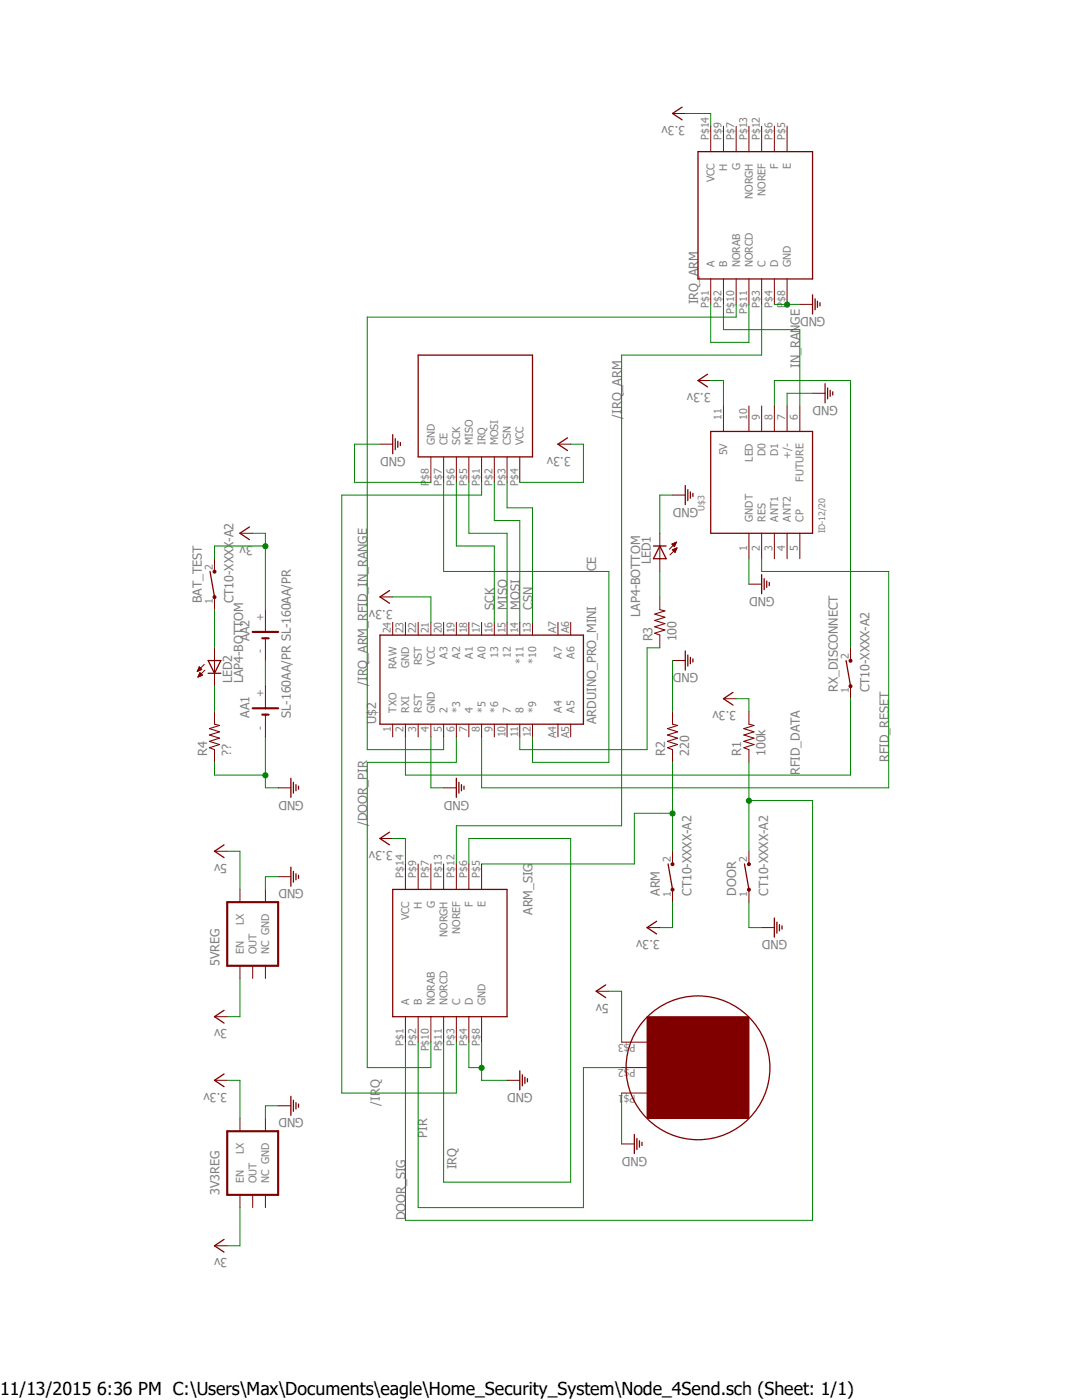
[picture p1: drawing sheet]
<svg xmlns="http://www.w3.org/2000/svg" width="216mm" height="279mm" viewBox="0 0 216 279" stroke-linecap="round" stroke-linejoin="round" font-family="sans-serif">
<path d="M50.4 126.1h5.1M52.3 127.4h1.3M50.4 141.4h5.1M52.3 142.6h1.3M45.3 180h10.2v12.7h-10.2zM45.3 225.8h10.2v12.7h-10.2z" fill="none" stroke="#800000" stroke-width=".42"/>
<g fill="none" stroke="#800000" stroke-width=".2">
<path d="M47.9 106.4h2.5M53 121.7v4.4M53 127.4v4.4M53 136.9v4.5M53 142.6v4.5M55.5 157.2h2.5M47.9 177.5v2.5M53 177.5v2.5M47.9 192.7v2.6M50.4 192.7v2.6M53 192.7v2.6M47.9 223.2v2.6"/>
<path d="M47.9 238.5v2.5M50.4 238.5v2.5M53 223.2v2.6M53 238.5v2.5"/>
</g>
<path d="M49.8 105.2l-1.9 1.2 1.9 1.3M58 155.3v3.8M58.5 156.1v2.2M59.1 156.6v1.2M59.6 156.9v.6" fill="none" stroke="#800000" stroke-width=".25"/>
<path d="M129.1 202.9h20.3v20.3h-20.3z" fill-rule="evenodd" fill="#800000"/>
<g fill="none" stroke="#800000" stroke-width=".2">
<path d="M144.4 81v5.1M149.4 81v5.1M152 81v5.1M154.5 81v5.1M157.1 81v5.1M159.6 81v5.1M149.4 106.4v5.1M152 106.4v5.1M154.5 106.4v5.1M157.1 106.4v5.1M159.6 106.4v5.1M78.4 124.2v2.5"/>
<path d="M80.9 124.2v2.5M83.4 124.2v2.5M86 124.2v2.5M88.5 124.2v2.5M91.1 124.2v2.5M93.6 124.2v2.5M96.1 124.2v2.5M98.6 124.2v2.5M101.2 124.2v2.5M103.7 124.2v2.5M106.3 124.2v2.5M111.3 124.2v2.5"/>
<path d="M113.9 124.2v2.5M78.4 144.5v2.6M80.9 144.5v2.6M83.4 144.5v2.6M86 144.5v2.6M88.5 144.5v2.6M91.1 144.5v2.6M93.6 144.5v2.6M96.1 144.5v2.6M98.6 144.5v2.6M101.2 144.5v2.6M103.7 144.5v2.6"/>
<path d="M106.3 144.5v2.6M111.3 144.5v2.6M113.9 144.5v2.6M124 218.1h5.1M124 213.1h5.1M124 208h5.1M129.1 202.9h20.3v20.3h-20.3z"/>
</g>
<g fill="none" stroke="#800000" stroke-width=".25">
<path d="M141.8 86.1h20.3v20.3h-20.3zM75.8 126.7h40.6v17.8h-40.6zM148.5 172.4l.9 5.1"/>
<circle cx="139.3" cy="213.1" r="14.3"/>
</g>
<circle cx="149.4" cy="177.5" r=".3" fill="#800000"/>
<circle cx="149.4" cy="177.5" r=".3" fill="none" stroke="#800000" stroke-width=".2"/>
<circle cx="149.4" cy="172.5" r=".3" fill="#800000"/>
<g fill="none" stroke="#800000" stroke-width=".2">
<path d="M149.4 169.9v2.5M149.4 177.5v2.5"/>
<circle cx="149.4" cy="172.5" r=".3"/>
</g>
<path d="M133.3 172.4l.9 5.1" fill="none" stroke="#800000" stroke-width=".25"/>
<circle cx="134.2" cy="177.5" r=".3" fill="#800000"/>
<circle cx="134.2" cy="177.5" r=".3" fill="none" stroke="#800000" stroke-width=".2"/>
<circle cx="134.2" cy="172.5" r=".3" fill="#800000"/>
<g fill="none" stroke="#800000" stroke-width=".2">
<path d="M134.2 22.6h2.5M141.8 25.2v5.1M144.4 25.2v5.1M146.9 25.2v5.1M149.4 25.2v5.1M152 25.2v5.1M154.5 25.2v5.1M157.1 25.2v5.1M141.8 55.7v5M144.4 55.7v5M146.9 55.7v5M149.4 55.7v5"/>
<path d="M152 55.7v5M154.5 55.7v5M157.1 55.7v5M139.3 75.9h2.5M159.6 60.7h2.5M162.1 78.5h2.5M75.8 88.6h2.6M86 91.2v5.1M88.5 91.2v5.1M91.1 91.2v5.1M93.6 91.2v5.1M96.1 91.2v5.1"/>
<path d="M98.6 91.2v5.1M101.2 91.2v5.1M103.7 91.2v5.1M111.3 88.6h2.6M75.8 119.1h2.6M149.4 116.6h2.6M39.4 133.9v.1M39.5 133.7v.2M39.6 133.6v.3M39.6 135v.1M39.7 133.3v.6M39.7 134.8v.2"/>
<path d="M39.8 133.1l.5 .5-.9 .4zM39.8 133.1v.7M39.8 134.6v.4M39.8 134.4v.6M39.9 133.3v.4M39.9 134.3v.7M40 133.3v.4M40 134.4v.5M40.1 133.4v.3M40.1 134.5v.4M40.2 133.5v.1M40.2 134.5v.3"/>
<path d="M40.3 134.6v.2M40.4 134.7l-.5-.5-.4 .9M40.4 134.7l-.9 .4M40.4 134.7h.1M40.8 132.6l-1.4 1.4M40.9 133.7l-1.4 1.4M42.8 129.3v7.6M134.2 131.8h2.5M144.4 139.4h2.5M42.8 142v2.5M42.8 149.6v2.5M88.5 157.2h2.6"/>
<path d="M134.2 142v2.5M134.2 149.6v2.5M149.4 142v2.5M149.4 149.6v2.5M42.8 169.9h2.5M55.5 175h2.5M75.8 167.3h2.6M80.9 172.4v5.1M83.4 172.4v5.1M86 172.4v5.1M88.5 172.4v5.1M91.1 172.4v5.1"/>
<path d="M93.6 172.4v5.1M96.1 172.4v5.1M134.2 169.9v2.5M134.2 177.5v2.5M119 197.8h2.5M129.1 185.1h2.6M152 185.1h2.5M42.8 215.6h2.5M42.8 202.9h2.5M80.9 202.9v5.1M83.4 202.9v5.1M86 202.9v5.1"/>
<path d="M88.5 202.9v5.1M91.1 202.9v5.1M93.6 202.9v5.1M96.1 202.9v5.1M101.2 215.6h2.5M55.5 220.7h2.5M124 228.3h2.6M42.8 248.6h2.5"/>
<circle cx="134.2" cy="172.5" r=".3"/>
</g>
<path d="M42.8 144.5l1 .3-2 .6 2 .6-2 .7 2 .6-2 .7 2 .6-2 .6 1 .4M134.2 144.5l1 .3-2 .6 2 .6-2 .7 2 .6-2 .7 2 .6-2 .6 1 .4M149.4 144.5l1.1 .3-2.1 .6 2.1 .6-2.1 .7 2.1 .6-2.1 .7 2.1 .6-2.1 .6 1 .4" fill="none" stroke="#800000" stroke-width=".21"/>
<g fill="none" stroke="#800000" stroke-width=".25">
<path d="M136.1 21.4l-1.9 1.2 1.9 1.3M139.3 30.3h22.8v25.4h-22.8zM162.1 58.8v3.9M162.6 59.6v2.2M83.4 70.9h22.9v20.3h-22.9zM141.2 74.7l-1.9 1.2 1.9 1.3M163.1 60.1v1.2M163.6 60.4v.6M164.6 76.6v3.8M165.1 77.4v2.2M165.7 77.9v1.2M166.2 78.2v.6"/>
<path d="M78.4 86.7v3.9M78.9 87.5v2.2M79.4 88.1v1.2M79.9 88.3v.6M113.2 87.4l-1.9 1.2 1.9 1.3M41.9 114l.9 5.1M77.7 117.9l-1.9 1.2 1.9 1.3M152 114.7v3.8M152.5 115.5v2.2M153 116v1.2M153.5 116.2v.7M41.5 131.8h2.6l-1.3 2.6z"/>
<path d="M41.5 134.4h2.6M136.7 129.9v3.8M137.2 130.7v2.2M137.8 131.2v1.3M138.3 131.5v.6M146.3 138.2l-1.9 1.2 1.9 1.3M91.1 155.3v3.8M91.6 156.1v2.2M92.1 156.6v1.2M92.6 156.9v.6M44.7 168.6l-1.9 1.3 1.9 1.3M58 173.1v3.8"/>
<path d="M58.5 173.9v2.2M59.1 174.4v1.2M59.6 174.7v.6M77.7 166.1l-1.9 1.2 1.9 1.3M78.4 177.5h22.8v25.4h-22.8zM120.9 196.6l-1.9 1.2 1.9 1.3M131 183.9l-1.9 1.2 1.9 1.3M154.5 183.2v3.8M155 184v2.2M155.5 184.5v1.3M156 184.8v.6M44.7 214.3l-1.9 1.3 1.9 1.3"/>
<path d="M44.7 201.6l-1.9 1.3 1.9 1.3M58 218.8v3.8M58.5 219.6v2.2M103.7 213.7v3.8M104.2 214.5v2.2M104.7 215v1.2M105.2 215.3v.6M59.1 220v1.3M59.6 220.3v.7M126.6 226.4v3.8M127.1 227.2v2.2M127.6 227.7v1.2"/>
<path d="M128.1 228v.6M44.7 247.4l-1.9 1.2 1.9 1.3"/>
</g>
<circle cx="42.8" cy="119.2" r=".3" fill="#800000"/>
<circle cx="42.8" cy="119.2" r=".3" fill="none" stroke="#800000" stroke-width=".2"/>
<circle cx="42.8" cy="114.1" r=".3" fill="#800000"/>
<g fill="none" stroke="#800000" stroke-width=".2">
<path d="M134.2 98.8h2.5M42.8 111.5v2.5M42.8 119.1v2.6M131.7 106.4v7.6M131.7 119.1v2.6M134.1 108.6l.9-.4-.4 .9zM134.2 108.5v.2M134.2 109.7l.9-.4-.4 .9zM134.2 108.5v.3M134.2 109.7v.1M134.3 108.5v.3M134.3 109.7v.2"/>
<path d="M134.4 108.5v.4M134.4 109.6v.3M134.5 108.4v.6M134.5 109.6v.4M134.6 108.4v.7M134.6 109.6v.5M134.7 108.3v.5M134.7 109.5v.7M134.8 108.3v.3M134.8 109.5v.6M134.9 108.2v.2M134.9 109.4v.5"/>
<path d="M135 108.2l-1.4 1.4M135 109.4v.2M135 108.2h.1M135 109.4v.1M135.1 109.3l-1.4 1.4M131.7 126.7v2.6"/>
<circle cx="42.8" cy="114.1" r=".3"/>
</g>
<path d="M131.7 121.7l1 .2-2.1 .7 2.1 .6-2.1 .6 2.1 .7-2.1 .6 2.1 .6-2.1 .7 1.1 .3" fill="none" stroke="#800000" stroke-width=".21"/>
<path d="M136.7 96.9v3.8M137.2 97.7v2.2M137.8 98.2v1.2M138.3 98.5v.6M130.4 109h2.5M131.7 109l1.2 2.5h-2.5zM168.8 131.8l.9 5.1" fill="none" stroke="#800000" stroke-width=".25"/>
<circle cx="169.7" cy="136.9" r=".3" fill="#800000"/>
<circle cx="169.7" cy="136.9" r=".3" fill="none" stroke="#800000" stroke-width=".2"/>
<circle cx="169.7" cy="131.9" r=".3" fill="#800000"/>
<g fill="none" stroke="#800000" stroke-width=".2">
<path d="M169.7 129.3v2.5M169.7 136.9v2.5"/>
<circle cx="169.7" cy="131.9" r=".3"/>
</g>
<path d="M149.4 111.5v5.1M53 131.8v5.1M86 147.1v10.1h2.5M55.5 175h-2.5v2.5M93.6 208v5.1h2.5M96.1 208v7.6h5.1M124 218.1v10.2M55.5 220.7h-2.5v2.5" fill="none" stroke="#008000" stroke-width=".2"/>
<circle cx="96.1" cy="213.1" r=".51" fill="#008000"/>
<g fill="none" stroke="#008000" stroke-width=".2">
<path d="M154.5 60.7h5.1M75.8 88.6h-5.1v7.7h15.3M134.2 131.8v10.2M149.4 180v5.1h2.6"/>
<circle cx="96.1" cy="213.1" r=".51"/>
</g>
<circle cx="157.1" cy="60.8" r=".51" fill="#008000"/>
<g fill="none" stroke="#008000" stroke-width=".2">
<path d="M42.8 152.1v2.6h10.2M53 147.1v10.1h2.5"/>
<circle cx="157.1" cy="60.8" r=".51"/>
</g>
<circle cx="53" cy="154.7" r=".51" fill="#008000"/>
<g fill="none" stroke="#008000" stroke-width=".2">
<path d="M136.7 22.6h5.1v2.6M141.8 75.9h2.6v5.1M162.1 78.5h-5v2.5M113.9 88.6h2.5v7.7h-12.7M134.2 98.8h-2.5v7.6M50.4 106.4h2.6v15.3M53 109h-10.2v2.5M78.4 119.1h7.6v5.1M146.9 139.4h2.5v2.6M45.3 169.9h2.6v7.6M78.4 167.3h2.5v5.1M47.9 195.3v7.6h-2.6"/>
<path d="M121.5 197.8h2.5v10.2M134.2 180v5.1h-2.5M45.3 215.6h2.6v7.6M47.9 241v7.6h-2.6"/>
<circle cx="53" cy="154.7" r=".51"/>
</g>
<circle cx="53" cy="109" r=".51" fill="#008000"/>
<g fill="none" stroke="#008000" stroke-width=".2">
<path d="M162.1 159.8h-12.7v10.1M80.9 208v35.5h81.2"/>
<circle cx="53" cy="109" r=".51"/>
</g>
<circle cx="149.4" cy="159.8" r=".51" fill="#008000"/>
<g fill="none" stroke="#008000" stroke-width=".2">
<path d="M88.5 96.3v17.7h33v38.1h-15.2v-5M91.1 96.3v12.7h7.5v15.2M93.6 96.3v10.1h7.6v17.8M96.1 96.3v2.5h-27.9v119.3h22.9v-10.1M98.6 96.3v7.6h5.1v20.3M101.2 96.3v5h5.1v22.9M134.2 152.1v17.8M149.4 152.1v7.7M162.1 159.8v83.7M93.6 172.4v-5.1h20.3v68.6h-25.4v-27.9M134.2 162.3h-7.6v10.1h-30.5M83.4 208v33h33v-27.9h7.6"/>
<circle cx="149.4" cy="159.8" r=".51"/>
</g>
<circle cx="134.2" cy="162.3" r=".51" fill="#008000"/>
<g fill="none" stroke="#008000" stroke-width=".2">
<path d="M141.8 60.7v7.6h7.6v-7.6M144.4 60.7v5.1h15.2v15.2M146.9 60.7v2.6h-73.6v86.3h15.2v-2.5M152 60.7v10.2h-28v93.9h-32.9v7.6M154.5 81v-5.1h15.2v53.4M131.7 114v5.1M152 111.5v2.5h25.3v43.2h-81.2v-10.1M42.8 121.7v7.6M42.8 136.9v5.1M131.7 129.3h-2.6v20.3h-25.4v-2.5M169.7 139.4v15.3h-88.8v-7.6M91.1 147.1v5h-17.8v61h12.7v-5.1"/>
<circle cx="134.2" cy="162.3" r=".51"/>
</g>
<text font-size="3.6" x="0" y="278.4">11/13/2015 6:36 PM C:\Users\Max\Documents\eagle\Home_Security_System\Node_4Send.sch (Sheet: 1/1)</text>
<g font-size="2.5" fill="#808080">
<text x="136.7" y="25.2" transform="rotate(-180 136.7 25.2)">3.3v</text>
<text x="139.3" y="60.7" transform="rotate(-90 139.3 60.7)">IRQ_ARM</text>
<text x="164.7" y="63.3" transform="rotate(-180 164.7 63.3)">GND</text>
<text x="159.6" y="73.4" transform="rotate(-90 159.6 73.4)">IN_RANGE</text>
<text x="124" y="83.6" transform="rotate(-90 124 83.6)">/IRQ_ARM</text>
<text x="141.8" y="78.5" transform="rotate(-180 141.8 78.5)">3.3v</text>
<text x="167.2" y="81" transform="rotate(-180 167.2 81)">GND</text>
<text x="80.9" y="91.2" transform="rotate(-180 80.9 91.2)">GND</text>
<text x="113.9" y="91.2" transform="rotate(-180 113.9 91.2)">3.3v</text>
<text x="139.3" y="101.3" transform="rotate(-180 139.3 101.3)">GND</text>
<text x="50.4" y="109" transform="rotate(-180 50.4 109)">3v</text>
<text x="129.9" y="112.6" transform="rotate(-90 129.9 112.6)">LED1</text>
<text x="119" y="114" transform="rotate(-90 119 114)">CE</text>
<text x="154.5" y="119.1" transform="rotate(-180 154.5 119.1)">GND</text>
<text x="40.3" y="120.4" transform="rotate(-90 40.3 120.4)">BAT_TEST</text>
<text x="46.6" y="120.4" transform="rotate(-90 46.6 120.4)">CT10-XXXX-A2</text>
<text x="78.4" y="121.7" transform="rotate(-180 78.4 121.7)">3.3v</text>
<text x="98.6" y="121.7" transform="rotate(-90 98.6 121.7)">SCK</text>
<text x="101.2" y="121.7" transform="rotate(-90 101.2 121.7)">MISO</text>
<text x="103.7" y="121.7" transform="rotate(-90 103.7 121.7)">MOSI</text>
<text x="106.3" y="121.7" transform="rotate(-90 106.3 121.7)">CSN</text>
<text x="127.7" y="123.1" transform="rotate(-90 127.7 123.1)">LAP4-BOTTOM</text>
<text x="49.8" y="128" transform="rotate(-90 49.8 128)">AA2</text>
<text x="130.2" y="128" transform="rotate(-90 130.2 128)">R3</text>
<text x="135" y="128" transform="rotate(-90 135 128)">100</text>
<text x="46.4" y="136.4" transform="rotate(-90 46.4 136.4)">LED2</text>
<text x="48.5" y="136.4" transform="rotate(-90 48.5 136.4)">LAP4-BOTTOM</text>
<text x="73.3" y="136.9" transform="rotate(-90 73.3 136.9)">/IRQ_ARM_RFID_IN_RANGE</text>
<text x="139.3" y="134.4" transform="rotate(-180 139.3 134.4)">GND</text>
<text x="49.8" y="143.3" transform="rotate(-90 49.8 143.3)">AA1</text>
<text x="58" y="143.3" transform="rotate(-90 58 143.3)">SL-160AA/PR SL-160AA/PR</text>
<text x="146.9" y="142" transform="rotate(-180 146.9 142)">3.3v</text>
<text x="167.2" y="138.2" transform="rotate(-90 167.2 138.2)">RX_DISCONNECT</text>
<text x="173.5" y="138.2" transform="rotate(-90 173.5 138.2)">CT10-XXXX-A2</text>
<text x="75.1" y="144.5" transform="rotate(-90 75.1 144.5)">U$2</text>
<text x="119" y="144.5" transform="rotate(-90 119 144.5)">ARDUINO_PRO_MINI</text>
<text x="41.3" y="150.9" transform="rotate(-90 41.3 150.9)">R4</text>
<text x="46.1" y="150.9" transform="rotate(-90 46.1 150.9)">??</text>
<text x="132.7" y="150.9" transform="rotate(-90 132.7 150.9)">R2</text>
<text x="137.5" y="150.9" transform="rotate(-90 137.5 150.9)">220</text>
<text x="147.9" y="150.9" transform="rotate(-90 147.9 150.9)">R1</text>
<text x="152.7" y="150.9" transform="rotate(-90 152.7 150.9)">100k</text>
<text x="159.6" y="154.7" transform="rotate(-90 159.6 154.7)">RFID_DATA</text>
<text x="177.3" y="152.1" transform="rotate(-90 177.3 152.1)">RFID_RESET</text>
<text x="60.6" y="159.8" transform="rotate(-180 60.6 159.8)">GND</text>
<text x="93.6" y="159.8" transform="rotate(-180 93.6 159.8)">GND</text>
<text x="73.3" y="164.8" transform="rotate(-90 73.3 164.8)">/DOOR_PIR</text>
<text x="45.3" y="172.4" transform="rotate(-180 45.3 172.4)">5v</text>
<text x="78.4" y="169.9" transform="rotate(-180 78.4 169.9)">3.3v</text>
<text x="60.6" y="177.5" transform="rotate(-180 60.6 177.5)">GND</text>
<text x="131.7" y="178.8" transform="rotate(-90 131.7 178.8)">ARM</text>
<text x="138" y="178.8" transform="rotate(-90 138 178.8)">CT10-XXXX-A2</text>
<text x="146.9" y="178.8" transform="rotate(-90 146.9 178.8)">DOOR</text>
<text x="153.2" y="178.8" transform="rotate(-90 153.2 178.8)">CT10-XXXX-A2</text>
<text x="106.3" y="182.6" transform="rotate(-90 106.3 182.6)">ARM_SIG</text>
<text x="131.7" y="187.7" transform="rotate(-180 131.7 187.7)">3.3v</text>
<text x="157.1" y="187.7" transform="rotate(-180 157.1 187.7)">GND</text>
<text x="43.8" y="192.7" transform="rotate(-90 43.8 192.7)">5VREG</text>
<text x="121.5" y="200.4" transform="rotate(-180 121.5 200.4)">5v</text>
<text x="45.3" y="205.4" transform="rotate(-180 45.3 205.4)">3v</text>
<text x="45.3" y="218.1" transform="rotate(-180 45.3 218.1)">3.3v</text>
<text x="75.8" y="220.7" transform="rotate(-90 75.8 220.7)">/IRQ</text>
<text x="106.3" y="218.1" transform="rotate(-180 106.3 218.1)">GND</text>
<text x="60.6" y="223.2" transform="rotate(-180 60.6 223.2)">GND</text>
<text x="85.2" y="227.1" transform="rotate(-90 85.2 227.1)">PIR</text>
<text x="91.1" y="233.4" transform="rotate(-90 91.1 233.4)">IRQ</text>
<text x="129.1" y="230.8" transform="rotate(-180 129.1 230.8)">GND</text>
<text x="43.8" y="238.5" transform="rotate(-90 43.8 238.5)">3V3REG</text>
<text x="80.9" y="243.5" transform="rotate(-90 80.9 243.5)">DOOR_SIG</text>
<text x="45.3" y="251.2" transform="rotate(-180 45.3 251.2)">3v</text>
</g>
<g font-size="2.1" fill="#808080">
<text x="141.4" y="27.9" transform="rotate(-90 141.4 27.9)">P$14</text>
<text x="144" y="27.9" transform="rotate(-90 144 27.9)">P$9</text>
<text x="146.5" y="27.9" transform="rotate(-90 146.5 27.9)">P$7</text>
<text x="149.1" y="27.9" transform="rotate(-90 149.1 27.9)">P$13</text>
<text x="151.6" y="27.9" transform="rotate(-90 151.6 27.9)">P$12</text>
<text x="154.1" y="27.9" transform="rotate(-90 154.1 27.9)">P$6</text>
<text x="156.7" y="27.9" transform="rotate(-90 156.7 27.9)">P$5</text>
<text x="145.1" y="34" transform="rotate(-90 145.1 34)">H</text>
<text x="147.7" y="34" transform="rotate(-90 147.7 34)">G</text>
<text x="155.3" y="33.7" transform="rotate(-90 155.3 33.7)">F</text>
<text x="157.8" y="33.8" transform="rotate(-90 157.8 33.8)">E</text>
<text x="142.6" y="36.4" transform="rotate(-90 142.6 36.4)">VCC</text>
<text x="150.2" y="39.6" transform="rotate(-90 150.2 39.6)">NORGH</text>
<text x="152.7" y="39.1" transform="rotate(-90 152.7 39.1)">NOREF</text>
<text x="142.6" y="53.3" transform="rotate(-90 142.6 53.3)">A</text>
<text x="145.1" y="53.3" transform="rotate(-90 145.1 53.3)">B</text>
<text x="147.7" y="53.3" transform="rotate(-90 147.7 53.3)">NORAB</text>
<text x="150.2" y="53.3" transform="rotate(-90 150.2 53.3)">NORCD</text>
<text x="152.7" y="53.3" transform="rotate(-90 152.7 53.3)">C</text>
<text x="155.3" y="53.3" transform="rotate(-90 155.3 53.3)">D</text>
<text x="157.8" y="53.3" transform="rotate(-90 157.8 53.3)">GND</text>
<text x="141.4" y="61.5" transform="rotate(-90 141.4 61.5)">P$1</text>
<text x="144" y="61.5" transform="rotate(-90 144 61.5)">P$2</text>
<text x="146.5" y="62.6" transform="rotate(-90 146.5 62.6)">P$10</text>
<text x="149.1" y="62.6" transform="rotate(-90 149.1 62.6)">P$11</text>
<text x="151.6" y="61.5" transform="rotate(-90 151.6 61.5)">P$3</text>
<text x="154.1" y="61.5" transform="rotate(-90 154.1 61.5)">P$4</text>
<text x="156.7" y="61.5" transform="rotate(-90 156.7 61.5)">P$8</text>
<text x="144" y="83.8" transform="rotate(-90 144 83.8)">11</text>
<text x="149.1" y="83.8" transform="rotate(-90 149.1 83.8)">10</text>
<text x="151.6" y="83.8" transform="rotate(-90 151.6 83.8)">9</text>
<text x="154.1" y="83.8" transform="rotate(-90 154.1 83.8)">8</text>
<text x="156.7" y="83.8" transform="rotate(-90 156.7 83.8)">7</text>
<text x="159.2" y="83.8" transform="rotate(-90 159.2 83.8)">6</text>
<text x="86.7" y="88.9" transform="rotate(-90 86.7 88.9)">GND</text>
<text x="89.3" y="88.9" transform="rotate(-90 89.3 88.9)">CE</text>
<text x="91.8" y="88.9" transform="rotate(-90 91.8 88.9)">SCK</text>
<text x="94.4" y="88.9" transform="rotate(-90 94.4 88.9)">MISO</text>
<text x="96.9" y="88.9" transform="rotate(-90 96.9 88.9)">IRQ</text>
<text x="99.4" y="88.9" transform="rotate(-90 99.4 88.9)">MOSI</text>
<text x="101.9" y="88.9" transform="rotate(-90 101.9 88.9)">CSN</text>
<text x="104.5" y="88.9" transform="rotate(-90 104.5 88.9)">VCC</text>
<text x="145.1" y="90.9" transform="rotate(-90 145.1 90.9)">5V</text>
<text x="150.2" y="92.2" transform="rotate(-90 150.2 92.2)">LED</text>
<text x="152.7" y="91.1" transform="rotate(-90 152.7 91.1)">D0</text>
<text x="155.3" y="91.1" transform="rotate(-90 155.3 91.1)">D1</text>
<text x="157.8" y="91.6" transform="rotate(-90 157.8 91.6)">+/-</text>
<text x="85.6" y="97" transform="rotate(-90 85.6 97)">P$8</text>
<text x="88.1" y="97" transform="rotate(-90 88.1 97)">P$7</text>
<text x="90.7" y="97" transform="rotate(-90 90.7 97)">P$6</text>
<text x="93.2" y="97" transform="rotate(-90 93.2 97)">P$5</text>
<text x="95.8" y="97" transform="rotate(-90 95.8 97)">P$1</text>
<text x="98.3" y="97" transform="rotate(-90 98.3 97)">P$2</text>
<text x="100.8" y="97" transform="rotate(-90 100.8 97)">P$3</text>
<text x="103.4" y="97" transform="rotate(-90 103.4 97)">P$4</text>
<text x="160.4" y="96.1" transform="rotate(-90 160.4 96.1)">FUTURE</text>
<text x="150.2" y="104.1" transform="rotate(-90 150.2 104.1)">GNDT</text>
<text x="152.7" y="104.1" transform="rotate(-90 152.7 104.1)">RES</text>
<text x="155.3" y="104.1" transform="rotate(-90 155.3 104.1)">ANT1</text>
<text x="157.8" y="104.1" transform="rotate(-90 157.8 104.1)">ANT2</text>
<text x="160.4" y="104.1" transform="rotate(-90 160.4 104.1)">CP</text>
<text x="42.5" y="113.7" transform="rotate(-90 42.5 113.7)">2</text>
<text x="149.1" y="109.9" transform="rotate(-90 149.1 109.9)">1</text>
<text x="151.6" y="109.9" transform="rotate(-90 151.6 109.9)">2</text>
<text x="154.1" y="109.9" transform="rotate(-90 154.1 109.9)">3</text>
<text x="156.7" y="109.9" transform="rotate(-90 156.7 109.9)">4</text>
<text x="159.2" y="109.9" transform="rotate(-90 159.2 109.9)">5</text>
<text x="42.5" y="120.6" transform="rotate(-90 42.5 120.6)">1</text>
<text x="52.6" y="123.9" transform="rotate(-90 52.6 123.9)">+</text>
<text x="52.6" y="130.4" transform="rotate(-90 52.6 130.4)">-</text>
<text x="78" y="126.4" transform="rotate(-90 78 126.4)">24</text>
<text x="80.5" y="126.4" transform="rotate(-90 80.5 126.4)">23</text>
<text x="83.1" y="126.4" transform="rotate(-90 83.1 126.4)">22</text>
<text x="85.6" y="126.4" transform="rotate(-90 85.6 126.4)">21</text>
<text x="88.1" y="126.4" transform="rotate(-90 88.1 126.4)">20</text>
<text x="89.3" y="131.5" transform="rotate(-90 89.3 131.5)">A3</text>
<text x="90.7" y="126.4" transform="rotate(-90 90.7 126.4)">19</text>
<text x="91.8" y="131.5" transform="rotate(-90 91.8 131.5)">A2</text>
<text x="93.2" y="126.4" transform="rotate(-90 93.2 126.4)">18</text>
<text x="94.4" y="131.5" transform="rotate(-90 94.4 131.5)">A1</text>
<text x="95.8" y="126.4" transform="rotate(-90 95.8 126.4)">17</text>
<text x="96.9" y="131.5" transform="rotate(-90 96.9 131.5)">A0</text>
<text x="98.3" y="126.4" transform="rotate(-90 98.3 126.4)">16</text>
<text x="99.4" y="131.4" transform="rotate(-90 99.4 131.4)">13</text>
<text x="100.8" y="126.4" transform="rotate(-90 100.8 126.4)">15</text>
<text x="101.9" y="131.4" transform="rotate(-90 101.9 131.4)">12</text>
<text x="103.4" y="126.4" transform="rotate(-90 103.4 126.4)">14</text>
<text x="105.9" y="126.4" transform="rotate(-90 105.9 126.4)">13</text>
<text x="111" y="126.4" transform="rotate(-90 111 126.4)">A7</text>
<text x="112.1" y="131.5" transform="rotate(-90 112.1 131.5)">A7</text>
<text x="113.5" y="126.4" transform="rotate(-90 113.5 126.4)">A6</text>
<text x="114.6" y="131.5" transform="rotate(-90 114.6 131.5)">A6</text>
<text x="169.4" y="131.4" transform="rotate(-90 169.4 131.4)">2</text>
<text x="79.1" y="133.6" transform="rotate(-90 79.1 133.6)">RAW</text>
<text x="81.7" y="133.3" transform="rotate(-90 81.7 133.3)">GND</text>
<text x="84.2" y="132.8" transform="rotate(-90 84.2 132.8)">RST</text>
<text x="86.7" y="132.9" transform="rotate(-90 86.7 132.9)">VCC</text>
<text x="104.5" y="132.5" transform="rotate(-90 104.5 132.5)">*11</text>
<text x="107" y="132.5" transform="rotate(-90 107 132.5)">*10</text>
<text x="52.6" y="139.1" transform="rotate(-90 52.6 139.1)">+</text>
<text x="79.1" y="142.2" transform="rotate(-90 79.1 142.2)">TXO</text>
<text x="81.7" y="142.2" transform="rotate(-90 81.7 142.2)">RXI</text>
<text x="84.2" y="142.2" transform="rotate(-90 84.2 142.2)">RST</text>
<text x="86.7" y="142.2" transform="rotate(-90 86.7 142.2)">GND</text>
<text x="89.3" y="142.2" transform="rotate(-90 89.3 142.2)">2</text>
<text x="91.8" y="142.2" transform="rotate(-90 91.8 142.2)">*3</text>
<text x="94.4" y="142.2" transform="rotate(-90 94.4 142.2)">4</text>
<text x="96.9" y="142.2" transform="rotate(-90 96.9 142.2)">*5</text>
<text x="99.4" y="142.2" transform="rotate(-90 99.4 142.2)">*6</text>
<text x="101.9" y="142.2" transform="rotate(-90 101.9 142.2)">7</text>
<text x="104.5" y="142.2" transform="rotate(-90 104.5 142.2)">8</text>
<text x="107" y="142.2" transform="rotate(-90 107 142.2)">*9</text>
<text x="112.1" y="142.2" transform="rotate(-90 112.1 142.2)">A4</text>
<text x="114.6" y="142.2" transform="rotate(-90 114.6 142.2)">A5</text>
<text x="169.4" y="138.4" transform="rotate(-90 169.4 138.4)">1</text>
<text x="52.6" y="145.6" transform="rotate(-90 52.6 145.6)">-</text>
<text x="78" y="146" transform="rotate(-90 78 146)">1</text>
<text x="80.5" y="146" transform="rotate(-90 80.5 146)">2</text>
<text x="83.1" y="146" transform="rotate(-90 83.1 146)">3</text>
<text x="85.6" y="146" transform="rotate(-90 85.6 146)">4</text>
<text x="88.1" y="146" transform="rotate(-90 88.1 146)">5</text>
<text x="90.7" y="146" transform="rotate(-90 90.7 146)">6</text>
<text x="93.2" y="146" transform="rotate(-90 93.2 146)">7</text>
<text x="95.8" y="146" transform="rotate(-90 95.8 146)">8</text>
<text x="98.3" y="146" transform="rotate(-90 98.3 146)">9</text>
<text x="100.8" y="147.1" transform="rotate(-90 100.8 147.1)">10</text>
<text x="103.4" y="147.1" transform="rotate(-90 103.4 147.1)">11</text>
<text x="105.9" y="147.1" transform="rotate(-90 105.9 147.1)">12</text>
<text x="111" y="147.3" transform="rotate(-90 111 147.3)">A4</text>
<text x="113.5" y="147.3" transform="rotate(-90 113.5 147.3)">A5</text>
<text x="133.9" y="172.1" transform="rotate(-90 133.9 172.1)">2</text>
<text x="149.1" y="172.1" transform="rotate(-90 149.1 172.1)">2</text>
<text x="80.5" y="175.2" transform="rotate(-90 80.5 175.2)">P$14</text>
<text x="83.1" y="175.2" transform="rotate(-90 83.1 175.2)">P$9</text>
<text x="85.6" y="175.2" transform="rotate(-90 85.6 175.2)">P$7</text>
<text x="88.1" y="175.2" transform="rotate(-90 88.1 175.2)">P$13</text>
<text x="90.7" y="175.2" transform="rotate(-90 90.7 175.2)">P$12</text>
<text x="93.2" y="175.2" transform="rotate(-90 93.2 175.2)">P$6</text>
<text x="95.8" y="175.2" transform="rotate(-90 95.8 175.2)">P$5</text>
<text x="133.9" y="179" transform="rotate(-90 133.9 179)">1</text>
<text x="149.1" y="179" transform="rotate(-90 149.1 179)">1</text>
<text x="48.6" y="184.7" transform="rotate(-90 48.6 184.7)">LX</text>
<text x="81.7" y="183.7" transform="rotate(-90 81.7 183.7)">VCC</text>
<text x="84.2" y="181.3" transform="rotate(-90 84.2 181.3)">H</text>
<text x="86.7" y="181.3" transform="rotate(-90 86.7 181.3)">G</text>
<text x="94.4" y="181" transform="rotate(-90 94.4 181)">F</text>
<text x="96.9" y="181.1" transform="rotate(-90 96.9 181.1)">E</text>
<text x="48.6" y="190.4" transform="rotate(-90 48.6 190.4)">EN</text>
<text x="51.2" y="190.4" transform="rotate(-90 51.2 190.4)">OUT</text>
<text x="53.7" y="190.4" transform="rotate(-90 53.7 190.4)">NC GND</text>
<text x="89.3" y="186.9" transform="rotate(-90 89.3 186.9)">NORGH</text>
<text x="91.8" y="186.4" transform="rotate(-90 91.8 186.4)">NOREF</text>
<text x="81.7" y="200.6" transform="rotate(-90 81.7 200.6)">A</text>
<text x="84.2" y="200.6" transform="rotate(-90 84.2 200.6)">B</text>
<text x="86.7" y="200.6" transform="rotate(-90 86.7 200.6)">NORAB</text>
<text x="89.3" y="200.6" transform="rotate(-90 89.3 200.6)">NORCD</text>
<text x="91.8" y="200.6" transform="rotate(-90 91.8 200.6)">C</text>
<text x="94.4" y="200.6" transform="rotate(-90 94.4 200.6)">D</text>
<text x="96.9" y="200.6" transform="rotate(-90 96.9 200.6)">GND</text>
<text x="80.5" y="208.7" transform="rotate(-90 80.5 208.7)">P$1</text>
<text x="83.1" y="208.7" transform="rotate(-90 83.1 208.7)">P$2</text>
<text x="85.6" y="209.8" transform="rotate(-90 85.6 209.8)">P$10</text>
<text x="88.1" y="209.8" transform="rotate(-90 88.1 209.8)">P$11</text>
<text x="90.7" y="208.7" transform="rotate(-90 90.7 208.7)">P$3</text>
<text x="93.2" y="208.7" transform="rotate(-90 93.2 208.7)">P$4</text>
<text x="95.8" y="208.7" transform="rotate(-90 95.8 208.7)">P$8</text>
<text x="126.8" y="208.3" transform="rotate(-180 126.8 208.3)">P$3</text>
<text x="126.8" y="213.4" transform="rotate(-180 126.8 213.4)">P$2</text>
<text x="126.8" y="218.5" transform="rotate(-180 126.8 218.5)">P$1</text>
<text x="48.6" y="230.4" transform="rotate(-90 48.6 230.4)">LX</text>
<text x="48.6" y="236.1" transform="rotate(-90 48.6 236.1)">EN</text>
<text x="51.2" y="236.1" transform="rotate(-90 51.2 236.1)">OUT</text>
<text x="53.7" y="236.1" transform="rotate(-90 53.7 236.1)">NC GND</text>
</g>
<g font-size="1.8" fill="#808080">
<text x="140.5" y="101.9" transform="rotate(-90 140.5 101.9)">U$3</text>
<text x="164.7" y="106.4" transform="rotate(-90 164.7 106.4)">ID-12/20</text>
</g>
</svg>
